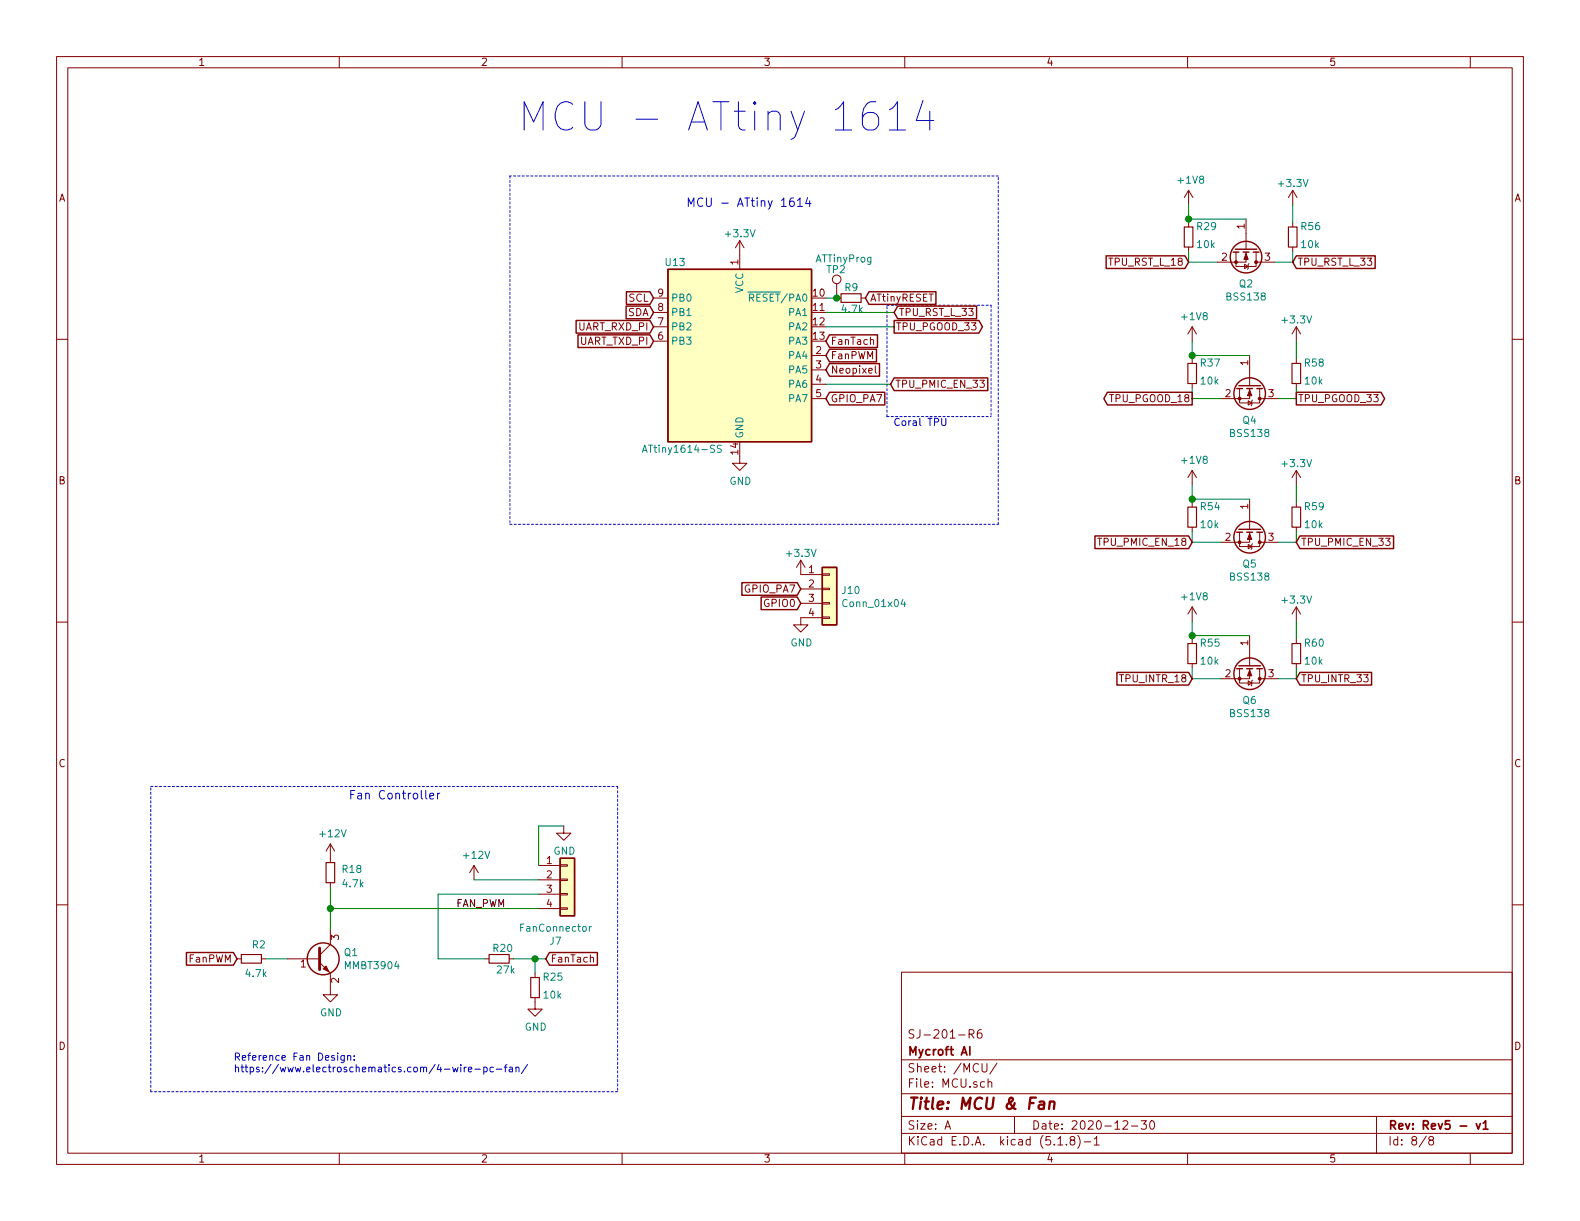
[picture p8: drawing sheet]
<svg xmlns="http://www.w3.org/2000/svg" width="279mm" height="216mm" viewBox="0 0 279 216" stroke-linecap="round" stroke-linejoin="round" font-family="sans-serif">
<g fill="none" stroke="#840000" stroke-width=".18">
<path d="M10 10h259.4v195.9h-259.4zM12 12h255.4v191.9h-255.4zM60 10v2M110 10v2M160 10v2M210 10v2M260 10v2M210.2 33.7v2.5M210.2 39.4v.7M210.2 33.7l-.8 1.2M210.2 33.7l.7 1.2M220.3 38.7v5.4"/>
<path d="M228.6 33.7v2.5M228.6 39.4v.7M228.6 33.7l-.8 1.2M228.6 33.7l.8 1.2M10 60h2M115.6 57.8h2.5M115.6 55.2h2.5M115.6 52.7h2.5M130.8 42.5l-.8 1.3M130.8 42.5v5.1M130.8 42.5l.8 1.3M148 50.2v2.5h.7"/>
<path d="M152.3 52.7h.7M210.2 43.7v.8M210.8 57.8v2.5M210.8 57.8l-.7 1.3M210.8 57.8l.8 1.3M218.6 44.6v2.5h3.5v-2.5M220.1 46.7l.6 .4-.6 .4zM220.3 44.6v1.8h-5M220.9 46.6l-.2 .1v.8l-.1 .1M222.1 46.4h3.3M228.6 43.7v.8M229.2 57.8v2.5"/>
<path d="M229.2 57.8l-.7 1.3M229.2 57.8l.8 1.3M267.4 60h2M115.6 60.3h2.5M143.5 70.5h2.5M143.5 62.9h2.5M143.5 65.4h2.5M143.5 67.9h2.5M153.9 60.1h.5l.1 .8M154.8 64.7v1.1l.2 .2M210.8 63.5v.8M210.8 67.8v.8"/>
<path d="M219.2 68.7v2.5h3.6v-2.5M220.7 70.9l.7 .3-.7 .4zM221 68.7v1.8h-5.1M221 62.9v5.3M221.5 70.7l-.1 .2v.7l-.2 .2M222.8 70.5h3.3M229.2 63.5v.8M229.2 67.8v.8M130.8 80.6v1.3h1.3l-1.3 1.3-1.3-1.3h1.3M141.6 99.1v2.5h3.8M141.6 99.1l-.8 1.2M141.6 99.1l.8 1.2"/>
<path d="M210.8 83.2l-.7 1.3M210.8 83.2v2.5M210.8 88.9v.8M210.8 93.2v.8M210.8 83.2l.8 1.3M219.2 94.1v2.5h3.6v-2.5M220.7 96.3l.7 .3-.7 .4zM221 94.1v1.8h-5.1M221 88.3v5.3M221.5 96.1l-.1 .2v.7l-.2 .2M222.8 95.9h3.3M229.2 83.2l-.7 1.3"/>
<path d="M229.2 83.2v2.5M229.2 88.9v.8M229.2 93.2v.8M229.2 83.2l.8 1.3M10 110h2M141.6 104.1h3.8M141.6 106.7h3.8M145.4 109.1h1.3v.2h-1.3zM145.4 106.6h1.3v.2h-1.3zM145.4 101.5h1.3v.2h-1.3zM145.4 104h1.3v.3h-1.3zM145.4 109.2h-3.8v1.3h1.3l-1.3 1.3-1.3-1.3h1.3"/>
<path d="M210.8 107.3v2.6M210.8 113v.8M210.8 117.3v.8M210.8 107.3l-.7 1.3M210.8 107.3l.8 1.3M219.2 118.2v2.6h3.6v-2.6M221 118.2v1.8h-5.1M221 112.4v5.3M229.2 107.3v2.6M229.2 113v.8M229.2 117.3v.8M229.2 107.3l-.7 1.3"/>
<path d="M229.2 107.3l.8 1.3M267.4 110h2M220.7 120.4l.7 .4-.7 .4zM221.5 120.3l-.1 .1v.8l-.2 .1M222.8 120h3.3M10 160h2M58.4 149.2v3.3M58.4 156.1v.7M58.4 149.2l-.7 1.3M58.4 149.2l.8 1.3M83.8 153l-.7 1.3M83.8 153v2.6"/>
<path d="M83.8 153l.8 1.3M95.2 153h3.9M95.2 155.6h3.9M95.2 158.1h3.9M99.1 158h1.2v.2h-1.2zM99.1 152.9h1.2v.3h-1.2zM99.1 155.4h1.2v.3h-1.2zM99.7 146.1v1.2h1.3l-1.3 1.3-1.3-1.3h1.3M267.4 160h2M41.9 169.5h.8M46.2 169.5h.8M50.8 169.5h5.7"/>
<path d="M56.5 170.2l1.9 1.9v3.8h1.3l-1.3 1.3-1.3-1.3h1.3M58.4 164.5v2.5l-1.9 1.9M85.7 169.5h.8M90 169.5h.8M94.6 176.4v2h1.3l-1.3 1.3-1.3-1.3h1.3M94.6 172.1v.7M95.2 160.7h3.9M99.1 160.5h1.2v.3h-1.2zM104.4 169.4l.5-.1 .1 .8M159.4 171.9h108v32h-108zM159.4 197.4h108M159.4 193.4h108"/>
<path d="M159.4 187.4h108M167.1 199.7l.5-1.5 .5 1.5M167.2 199.2h.8M171.4 182.9l.7-.1 .1-.2v-.4l-.2-.1h-.6v1.5M171.7 182.9l.5 .7M173.5 182.1a.59 .59 0 0 0-.7 .6l.1 .7 .2 .2 .5-.2 .1-.5-.2-.2h-.4l-.3 .2M173.7 188.1v1.2l.3 .3h.2l.3-.3v-1.2M174.7 191.4l.1-.1a.37 .37 0 0 1 .6 .2v.8M174.7 190.8v1.5M176.3 188l-1.3 1.9M179.4 197.4v3M198.6 198.3l.2-.1h.4l.2 .4-.9 1.1h.9"/>
<path d="M200.1 199.1h1.1M201.8 198.2h.9l-.5 .6 .5 .1v.6l-.3 .2-.6-.2M203.5 198.2h.2a.8 .8 0 0 1 .5 .7 .8 .8 0 0 1-.5 .8 1 1 0 0 1-.2-1.5zM243.4 197.4v6.5M60 203.9v2M110 203.9v2M159.4 200.4h108M160 203.9v2M187.1 202.5h.8M188.6 202.3v.2M189.5 201.6l-.3-.3 .2-.3a.48 .48 0 0 1 .6 .1l-.1 .4a.52 .52 0 0 0-.6 .2 .52 .52 0 0 0 .1 .7l.4 .1 .2-.2 .1-.4-.3-.3M190.6 200.8a1.71 1.71 0 0 1 0 2.2"/>
<path d="M191.7 201.9h1.2M193.5 201.4l.4-.4v1.5M193.5 202.5h.9M210 203.9v2M252.2 200.9l-1.2 1.9M253 201.6l-.3-.1v-.3l.3-.2h.2l.3 .2-.1 .3-.6 .2a.48 .48 0 0 0-.1 .6l.3 .2 .4-.2a.48 .48 0 0 0-.2-.7M260 203.9v2"/>
<circle cx="148" cy="49.4" r=".76"/>
</g>
<path d="M171.5 185.1v1.5M261.1 198.7l.3 1 .4-1M262.3 198.6l.4-.4v1.5M262.3 199.7h.8" fill="none" stroke="#840000" stroke-width=".3"/>
<path d="M183.8 194.8h.8v1.3M184.7 195.2l-.7 .1a.4 .4 0 0 0-.3 .4 .4 .4 0 0 0 .2 .4l.7-.1M185.6 194.9a.5 .5 0 0 1 .9 .1l-.1 1.1M185.7 194.8l-.2 1.3" fill="none" stroke="#840000" stroke-width=".41"/>
<g fill="none" stroke="#840000" stroke-width=".2">
<path d="M148.7 51.9h3.6v1.6h-3.6zM209.4 40.1h1.5v3.6h-1.5zM227.8 40.1h1.6v3.6h-1.6zM210.1 64.3h1.5v3.5h-1.5zM228.5 64.3h1.5v3.5h-1.5zM210.1 89.7h1.5v3.5h-1.5zM228.5 89.7h1.5v3.5h-1.5zM210.1 113.8h1.5v3.5h-1.5zM228.5 113.8h1.5v3.5h-1.5zM57.7 152.5h1.5v3.6h-1.5zM42.7 168.8h3.5v1.5h-3.5zM86.5 168.8h3.5v1.5h-3.5z"/>
<path d="M93.9 172.8h1.5v3.6h-1.5z"/>
</g>
<g fill="#ffffc2" stroke="#ffffc2" stroke-width=".18">
<path d="M99.1 151.8h2.5v10.1h-2.5z"/>
<path d="M145.4 100.3h2.6v10.2h-2.6z"/>
<path d="M118.1 47.6h25.4v30.5h-25.4z"/>
</g>
<g fill="none" stroke="#840000" stroke-width=".25">
<path d="M101.9 56.7h13l.7 1.1-.7 1.1h-13zM102.2 59.2h12.7l.7 1.1-.7 1.1h-12.7zM110.7 54.1h4.2l.7 1.1-.7 1.2h-4.2zM110.8 51.6h4.1l.7 1.1-.7 1.1h-4.1zM118.1 47.6h25.4v30.5h-25.4zM146.7 59.2h8.5v2.2h-8.5l-.7-1.1zM153.7 51.6h11.8v2.2h-11.8l-.7-1.1zM158.1 56.7h15l.6 1.1-.6 1.1h-15zM158.7 54.1h14v2.3h-14l-.6-1.2zM195.6 45.2h13.9l.7 1.2-.7 1.1h-13.9zM218.1 44.6h1M218.4 44.1h3.8"/>
<path d="M219.8 44.6h1.1M221.6 44.6h1M229.2 45.2h14v2.3h-14l-.6-1.1zM146.7 64.3h8.8v2.2h-8.8l-.7-1.1zM146.7 69.4h9.8v2.2h-9.8l-.7-1.1zM146.7 61.7h8.3v2.3h-8.3l-.7-1.1zM158.1 66.8h16.6v2.3h-16.6l-.6-1.2zM195.8 69.4h15v2.2h-15l-.6-1.1zM218.7 68.7h1M219.1 68.2h3.8M220.5 68.7h1M222.2 68.7h1.1"/>
<path d="M229.2 69.4h15l.7 1.1-.7 1.1h-15zM193.6 94.8h16.6l.6 1.1-.6 1.1h-16.6zM218.7 94.1h1M219.1 93.6h3.8M220.5 94.1h1M222.2 94.1h1.1M229.9 94.8h16.5v2.2h-16.5l-.7-1.1zM131.2 103h9.8l.6 1.1-.6 1.2h-9.8zM134.6 105.6h6.4l.6 1.1-.6 1.1h-6.4zM145.4 100.3h2.6v10.2h-2.6zM197.5 118.9h12.7l.6 1.1-.6 1.1h-12.7zM218.7 118.2h1"/>
<path d="M219.1 117.7h3.8M220.5 118.2h1M222.2 118.2h1.1M229.9 118.9h12.6v2.2h-12.6l-.7-1.1zM99.1 151.8h2.5v10.1h-2.5zM33 168.4h8.3l.6 1.1-.6 1.2h-8.3zM97.2 168.4h8.4v2.3h-8.4l-.7-1.2z"/>
<circle cx="220.3" cy="45.5" r="2.79"/>
<circle cx="221" cy="69.6" r="2.79"/>
<circle cx="221" cy="95" r="2.79"/>
<circle cx="221" cy="119.1" r="2.79"/>
<circle cx="57.1" cy="169.5" r="2.82"/>
</g>
<path d="M132.3 51.6h1.2M132.6 52.7l.6-.1v-.5l-.6-.1v1.3M113.6 80l.4-1.3 .4 1.3M113.7 79.6h.6M127.6 78.8l-.5-.1-.2 .1v.5l.6 .2 .1 .3-.3 .2-.5-.1M159.7 105.9l-.3 .9h.7M160 106.4v.9M104.2 163.8v.9M104.6 163.8l-.4 .3" fill="none" stroke="#008484" stroke-width=".18"/>
<g fill="#840000" stroke="#840000" stroke-width=".18">
<path d="M221 94.4l.4 1h-.8z"/>
<path d="M220.3 44.8l.4 1h-.7z"/>
<path d="M221 69l.4 1h-.8z"/>
<path d="M57.1 171.3l.6-.5 .5 1z"/>
<path d="M221 118.5l.4 1h-.8z"/>
<circle cx="219.2" cy="95.9" r=".25"/>
<circle cx="222.8" cy="95.9" r=".25"/>
<circle cx="218.6" cy="46.4" r=".25"/>
<circle cx="222.1" cy="46.4" r=".25"/>
<circle cx="219.2" cy="70.5" r=".25"/>
<circle cx="222.8" cy="70.5" r=".25"/>
<circle cx="219.2" cy="120" r=".25"/>
<circle cx="222.8" cy="120" r=".25"/>
</g>
<path d="M56.5 167.6v3.9" fill="none" stroke="#840000" stroke-width=".51"/>
<path d="M90.2 31.1v61.6M176.5 31.1h-86.3M156.8 54h18.5M175.3 54v19.7M156.8 73.7h18.5M156.8 73.7v-19.7M90.2 92.7h86.3M176.5 92.7v-61.6M26.7 139.1h82.5M109.2 139.1v53.9M26.7 193v-53.9M109.2 193h-82.5" fill="none" stroke="#0000c2" stroke-width=".18" stroke-dasharray=".4 .4"/>
<g fill="none" stroke="#008400" stroke-width=".18">
<path d="M210.2 38.7h10.1M210.2 36.2v3.2M228.6 36.2v3.2M146 57.8h12.1M146 55.2h12.1M146 52.7h2M210.2 44.5v1.9h5.1M228.6 44.5v1.9h-3.2M146 67.9h11.5M210.8 60.3v3.2M210.8 68.6v1.9h5.1M210.8 62.9h10.2"/>
<path d="M229.2 60.3v3.2M229.2 68.6v1.9h-3.1M210.8 85.7v3.2M210.8 94v1.9h5.1M210.8 88.3h10.2M229.2 85.7v3.2M229.2 94v1.9h-3.1M210.8 112.4h10.2M210.8 118.1v1.9h5.1M210.8 109.9v3.1M229.2 118.1v1.9h-3.1M229.2 109.9v3.1"/>
<path d="M58.4 156.8v7.7M83.8 155.6h11.4M95.2 158.1h-17.7v11.4h8.2M99.7 146.1h-4.5v6.9M47 169.5h3.8M58.4 160.7h36.8M90.8 169.5h5.7M94.6 169.5v2.6"/>
</g>
<g fill="none" stroke="#0000c2" stroke-width=".18">
<path d="M154.9 18a2.02 2.02 0 0 0-2.4 2.1v1.9l.2 .5a1.61 1.61 0 0 0 2.2 .3l.5-.8v-1.1l-.5-.8-.5-.2h-.9l-.8 .5-.2 .5M157.3 19.4l.4-.2 1-1.2v5M163.2 17.8l-1.2 3.5h3.1M164.4 19.7v3.3M140.3 35a.59 .59 0 0 0-.7 .6v.6l.2 .2a.48 .48 0 0 0 .6-.1v-.6a.48 .48 0 0 0-.6-.1l-.2 .2M141 35.4l.5-.4v1.5M141 36.5h.9M142.8 34.9l-.3 1.1h.9M143.2 35.5v1M157.3 23h2.8M159 74.1a.6 .6 0 0 0-.8 .4 .6 .6 0 0 0 .6 .7l.2-.1M76 140.8l.7-.2v-.3h-.5l-.2 .2 .1 .7h.6"/>
<path d="M77.4 140.3v1M77.8 140.3h-.3l-.1 .3M60.9 186.6v1.1l-.3 .2-.3-.1M60.9 186.7l-.4-.1-.2 .3 .1 .5h.5M61.5 186.8l.2-.2 .3 .1v.8M61.5 186.6v.9M62.6 187.4v.1M62.6 186.7v.1M80 188.7l.3 .8 .2-.6 .3 .6 .2-.8M81.5 188.3v.1M81.5 188.7v.8M82.1 188.7v.8"/>
<path d="M82.5 188.7l-.4 .2M82.8 189.1l.6-.1v-.3h-.4l-.2 .2 .1 .6h.5M84 189.1h.9M85.5 188.7h.4l.3 .2-.2 .6h-.5M85.5 188.7v1.3M87.2 188.7h-.3l-.3 .2 .2 .6h.4M87.8 189.1h.9M89.2 188.7h.5M89.7 188.3l-.3 .1v1.1M90.1 188.7h.5v.8M90.6 189l-.4 .1-.2 .1 .2 .3h.4M91.2 188.8l.2-.1h.3l.1 .8"/>
<path d="M91.2 188.7v.8M93.3 188.2l-1.1 1.6"/>
</g>
<g fill="#008400" stroke="#008400" stroke-width=".25">
<circle cx="58.4" cy="160.7" r=".51"/>
<circle cx="210.8" cy="62.9" r=".51"/>
<circle cx="94.6" cy="169.5" r=".51"/>
<circle cx="210.8" cy="88.3" r=".51"/>
<circle cx="148" cy="52.7" r=".51"/>
<circle cx="210.2" cy="38.7" r=".51"/>
<circle cx="210.8" cy="112.4" r=".51"/>
</g>
<text font-size="7" fill="#0000c2" x="91.4" y="23.2">MCU - ATtiny 1614</text>
<text font-size="2.8" fill="#840000" x="160.4" y="196.2">Title: MCU &amp; Fan</text>
<g font-size="2.1" fill="#0000c2">
<text x="121.3" y="36.6">MCU - ATtiny 1614</text>
<text x="61.6" y="141.4">Fan Controller</text>
</g>
<g font-size="2.1" fill="#840000">
<text x="160.4" y="183.6">SJ-201-R6</text>
<text x="160.4" y="189.6">Sheet: /MCU/</text>
<text x="160.4" y="186.6">Mycroft AI</text>
<text x="160.4" y="192.3">File: MCU.sch</text>
<text x="160.4" y="202.5">KiCad E.D.A. kicad (5.1.8)-1</text>
<text x="160.4" y="199.7">Size: A</text>
<text x="182.4" y="199.7">Date: 2020-12-30</text>
<text x="245.4" y="199.7">Rev: Rev5 - v1</text>
<text x="245.4" y="202.5">Id: 8/8</text>
</g>
<g font-size="1.8" fill="#840000">
<text x="35" y="11.6">1</text>
<text x="85" y="11.6">2</text>
<text x="135" y="11.6">3</text>
<text x="185" y="11.6">4</text>
<text x="235" y="11.6">5</text>
<text x="10.4" y="35.6">A</text>
<text x="267.8" y="35.6">A</text>
<text x="220.1" y="40.5" transform="rotate(-90 220.1 40.5)">1</text>
<text x="130.6" y="46.8" transform="rotate(-90 130.6 46.8)">1</text>
<text x="196.3" y="47">TPU_RST_L_18</text>
<text x="216.1" y="46.1">2</text>
<text x="223.7" y="46.1">3</text>
<text x="229.4" y="47">TPU_RST_L_33</text>
<text x="111.2" y="53.3">SCL</text>
<text x="116.4" y="52.5">9</text>
<text x="143.8" y="52.5">10</text>
<text x="153.8" y="53.3">ATtinyRESET</text>
<text x="102.3" y="58.4">UART_RXD_PI</text>
<text x="111" y="55.9">SDA</text>
<text x="116.4" y="57.5">7</text>
<text x="116.4" y="55">8</text>
<text x="143.8" y="55">11</text>
<text x="143.8" y="57.5">12</text>
<text x="158.4" y="58.4">TPU_PGOOD_33</text>
<text x="158.9" y="55.9">TPU_RST_L_33</text>
<text x="102.5" y="61">UART_TXD_PI</text>
<text x="116.4" y="60.1">6</text>
<text x="143.8" y="60.1">13</text>
<text x="144.3" y="62.6">2</text>
<text x="144.3" y="65.2">3</text>
<text x="146.8" y="63.5">FanPWM</text>
<text x="146.8" y="61">FanTach</text>
<text x="220.7" y="64.6" transform="rotate(-90 220.7 64.6)">1</text>
<text x="144.3" y="67.7">4</text>
<text x="144.3" y="70.2">5</text>
<text x="146.8" y="66">Neopixel</text>
<text x="146.8" y="71.1">GPIO_PA7</text>
<text x="158.3" y="68.6">TPU_PMIC_EN_33</text>
<text x="196.5" y="71.1">TPU_PGOOD_18</text>
<text x="216.7" y="70.2">2</text>
<text x="224.3" y="70.2">3</text>
<text x="229.5" y="71.1">TPU_PGOOD_33</text>
<text x="130.6" y="80.3" transform="rotate(-90 130.6 80.3)">14</text>
<text x="10.4" y="85.6">B</text>
<text x="267.8" y="85.6">B</text>
<text x="216.7" y="95.6">2</text>
<text x="220.7" y="90" transform="rotate(-90 220.7 90)">1</text>
<text x="224.3" y="95.6">3</text>
<text x="143" y="101.3">1</text>
<text x="194.7" y="96.5">TPU_PMIC_EN_18</text>
<text x="230" y="96.5">TPU_PMIC_EN_33</text>
<text x="131.8" y="104.8">GPIO_PA7</text>
<text x="135.3" y="107.3">GPIO0</text>
<text x="143" y="103.9">2</text>
<text x="143" y="106.4">3</text>
<text x="143" y="109">4</text>
<text x="216.7" y="119.8">2</text>
<text x="220.7" y="114.1" transform="rotate(-90 220.7 114.1)">1</text>
<text x="224.3" y="119.8">3</text>
<text x="198.4" y="120.6">TPU_INTR_18</text>
<text x="230" y="120.6">TPU_INTR_33</text>
<text x="10.4" y="135.6">C</text>
<text x="267.8" y="135.6">C</text>
<text x="96.7" y="152.8">1</text>
<text x="96.7" y="155.3">2</text>
<text x="96.7" y="157.9">3</text>
<text x="96.7" y="160.4">4</text>
<text x="59.9" y="166.2" transform="rotate(-90 59.9 166.2)">3</text>
<text x="33.5" y="170.2">FanPWM</text>
<text x="53.2" y="171.1">1</text>
<text x="59.9" y="173.8" transform="rotate(-90 59.9 173.8)">2</text>
<text x="97.3" y="170.2">FanTach</text>
<text x="10.4" y="185.6">D</text>
<text x="267.8" y="185.6">D</text>
<text x="35" y="205.5">1</text>
<text x="85" y="205.5">2</text>
<text x="135" y="205.5">3</text>
<text x="185" y="205.5">4</text>
<text x="235" y="205.5">5</text>
</g>
<g font-size="1.8" fill="#008484">
<text x="208.5" y="32.5">+1V8</text>
<text x="226.3" y="33.1">+3.3V</text>
<text x="128.5" y="42">+3.3V</text>
<text x="211.7" y="40.7">R29</text>
<text x="230.1" y="40.7">R56</text>
<text x="117.8" y="47">U13</text>
<text x="144.3" y="46.4">ATTinyProg</text>
<text x="211.8" y="43.9">10k</text>
<text x="230.2" y="43.9">10k</text>
<text x="118.6" y="53.3">PB0</text>
<text x="131.4" y="51.9" transform="rotate(-90 131.4 51.9)">VCC</text>
<text x="133.2" y="53.3">RESET/PA0</text>
<text x="146.2" y="48.3">TP2</text>
<text x="149.4" y="51.5">R9</text>
<text x="217.1" y="53.1">BSS138</text>
<text x="219.2" y="50.8">Q2</text>
<text x="118.6" y="58.4">PB2</text>
<text x="118.6" y="55.9">PB1</text>
<text x="139.6" y="55.9">PA1</text>
<text x="139.6" y="58.4">PA2</text>
<text x="149" y="55.3">4.7k</text>
<text x="209.1" y="56.6">+1V8</text>
<text x="226.9" y="57.2">+3.3V</text>
<text x="118.6" y="61">PB3</text>
<text x="139.6" y="61">PA3</text>
<text x="139.6" y="63.5">PA4</text>
<text x="212.4" y="64.8">R37</text>
<text x="230.8" y="64.8">R58</text>
<text x="139.6" y="66">PA5</text>
<text x="139.6" y="68.6">PA6</text>
<text x="139.6" y="71.1">PA7</text>
<text x="212.4" y="68">10k</text>
<text x="230.8" y="68">10k</text>
<text x="131.4" y="77.6" transform="rotate(-90 131.4 77.6)">GND</text>
<text x="217.7" y="77.3">BSS138</text>
<text x="219.8" y="75">Q4</text>
<text x="114.5" y="80.1">ATtiny1614-SS</text>
<text x="209.1" y="82">+1V8</text>
<text x="226.9" y="82.6">+3.3V</text>
<text x="129" y="85.7">GND</text>
<text x="212.4" y="90.2">R54</text>
<text x="212.4" y="93.4">10k</text>
<text x="230.8" y="90.2">R59</text>
<text x="230.8" y="93.4">10k</text>
<text x="139.3" y="98.5">+3.3V</text>
<text x="219.8" y="100.4">Q5</text>
<text x="149" y="105">J10</text>
<text x="149.4" y="107.3">Conn_01x04</text>
<text x="209.1" y="106.1">+1V8</text>
<text x="217.7" y="102.7">BSS138</text>
<text x="226.9" y="106.7">+3.3V</text>
<text x="139.8" y="114.3">GND</text>
<text x="212.4" y="114.4">R55</text>
<text x="212.4" y="117.5">10k</text>
<text x="230.8" y="114.4">R60</text>
<text x="230.8" y="117.5">10k</text>
<text x="219.8" y="124.5">Q6</text>
<text x="217.7" y="126.8">BSS138</text>
<text x="56.7" y="148.1">+12V</text>
<text x="60.6" y="154.4">R18</text>
<text x="82.1" y="151.9">+12V</text>
<text x="97.9" y="151.1">GND</text>
<text x="60.7" y="156.9">4.7k</text>
<text x="44.7" y="167.7">R2</text>
<text x="92.3" y="164.7">FanConnector</text>
<text x="97.3" y="167.1">J7</text>
<text x="43.6" y="172.8">4.7k</text>
<text x="60.9" y="169.1">Q1</text>
<text x="61.2" y="171.4">MMBT3904</text>
<text x="87.3" y="168.3">R20</text>
<text x="88" y="172.1">27k</text>
<text x="96.2" y="173.4">R25</text>
<text x="56.6" y="179.7">GND</text>
<text x="96.2" y="176.6">10k</text>
<text x="92.8" y="182.2">GND</text>
</g>
<g font-size="1.8" fill="#0000c2">
<text x="159.1" y="75.3">Coral TPU</text>
<text x="41.3" y="187.6">Reference Fan Design:</text>
<text x="41.3" y="189.6">https://www.electroschematics.com/4-wire-pc-fan/</text>
</g>
<text font-size="1.8" x="80.6" y="160.4">FAN_PWM</text>
</svg>
